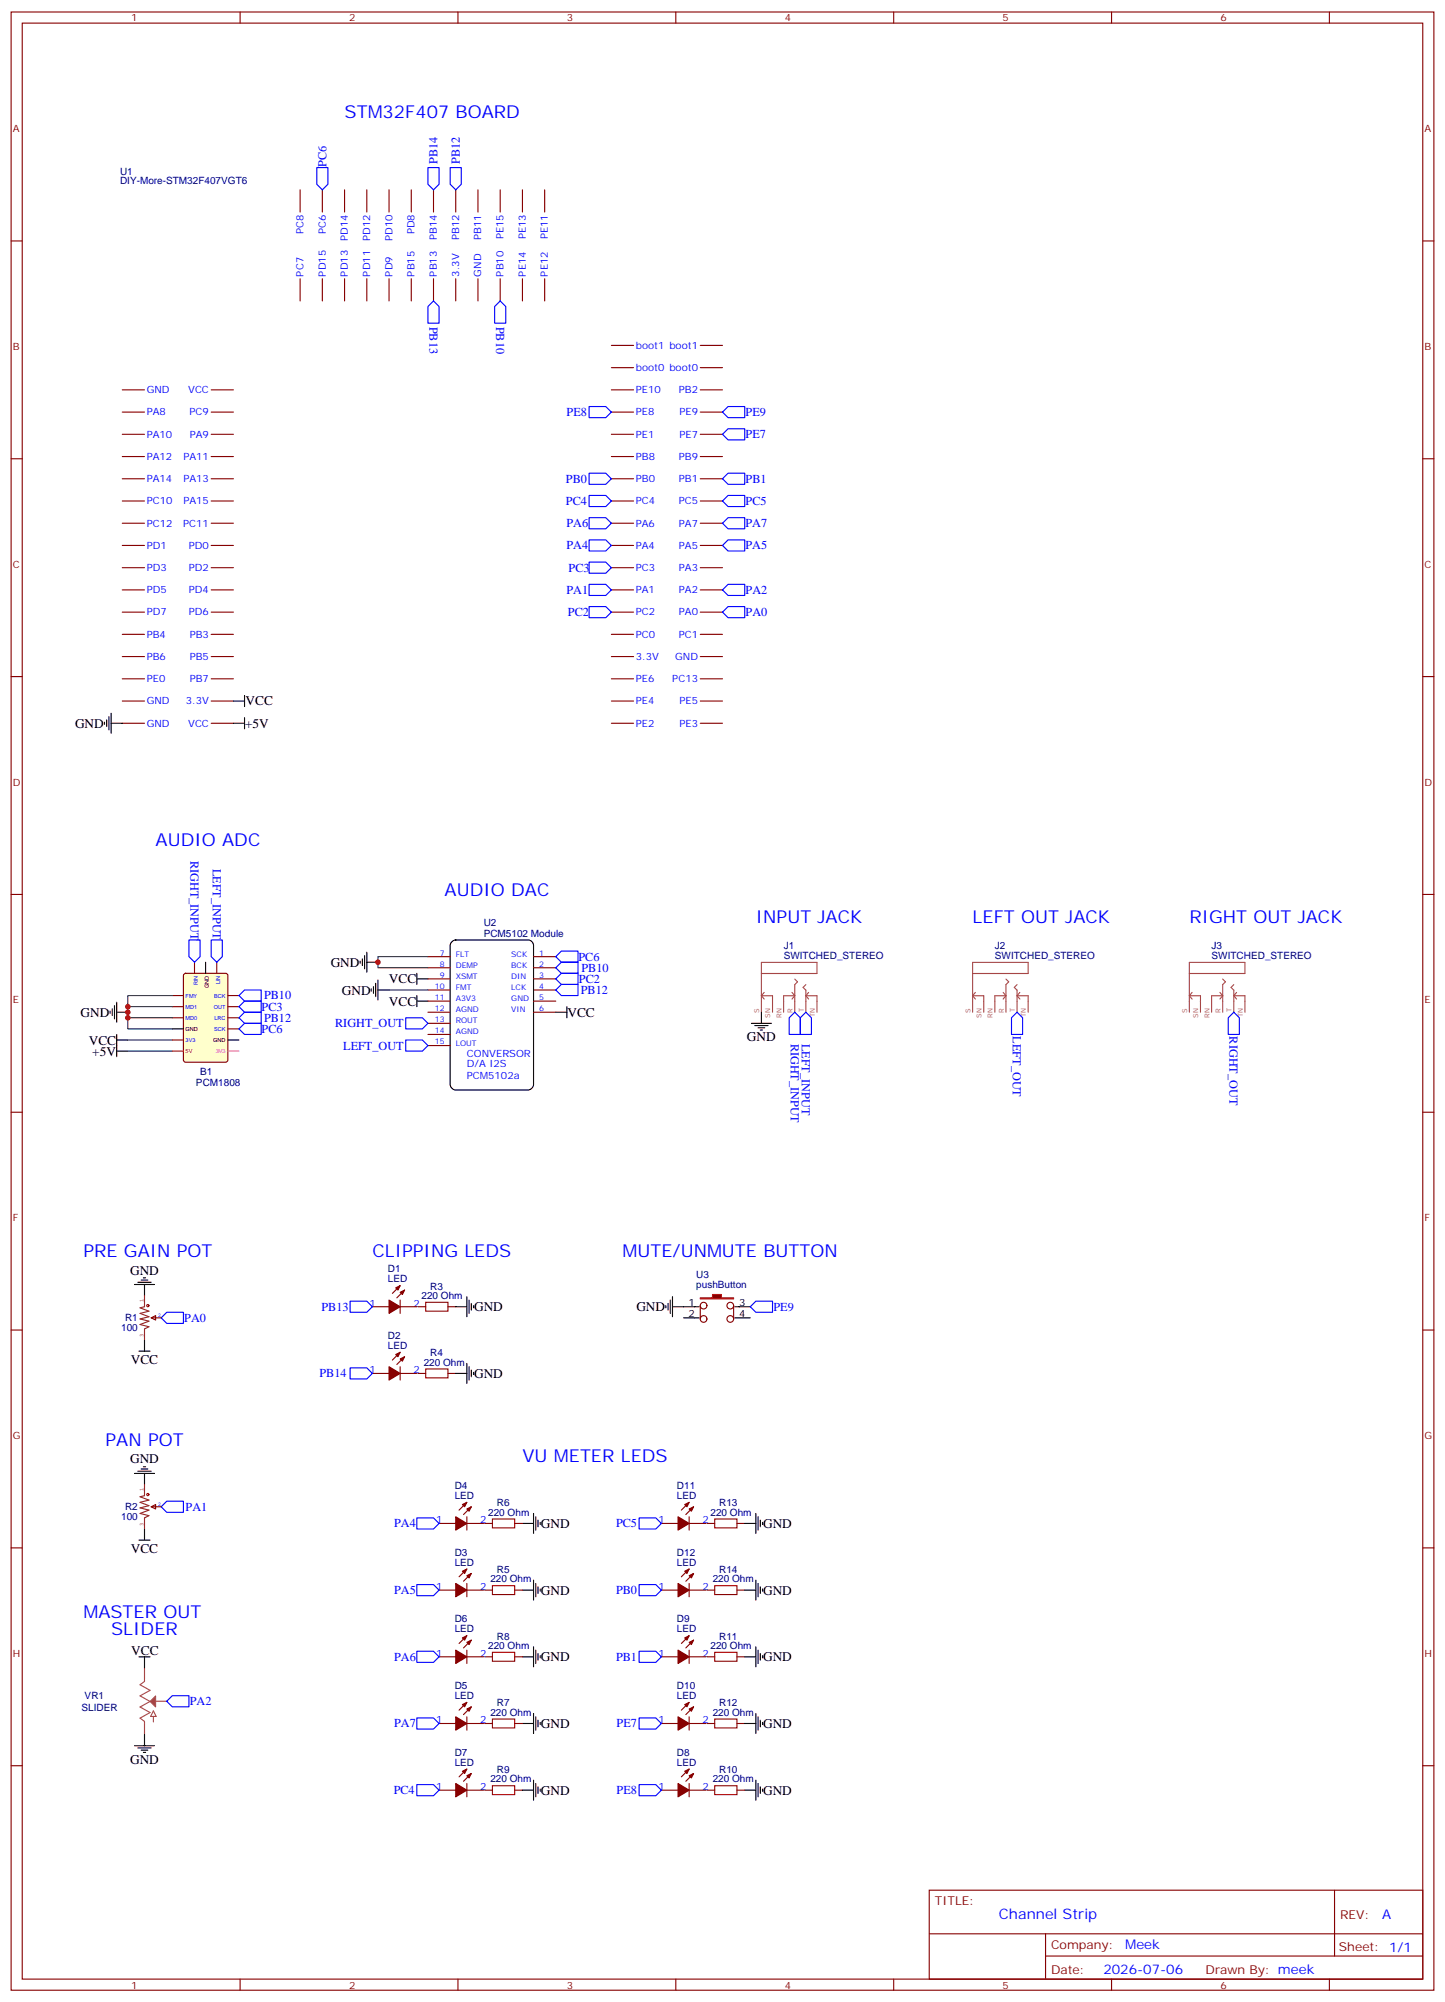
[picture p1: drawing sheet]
<svg xmlns="http://www.w3.org/2000/svg" width="459mm" height="635mm" viewBox="0 0 459 635" stroke-linecap="round" stroke-linejoin="round" font-family="sans-serif">
<g fill="none" stroke="#870000" stroke-width=".35">
<path d="M3.5 3.8h451.6v628h-451.6zM7.1 7.3h444.5v620.9h-444.5zM76.2 3.8v3.5M145.3 3.8v3.5M214.5 3.8v3.5M283.6 3.8v3.5M352.8 3.8v3.5M421.9 3.8v3.5M3.5 76.5h3.6M95.2 60.3v7M102.3 60.3v7M109.4 60.3v7"/>
<path d="M116.4 60.3v7M123.5 60.3v7M130.5 60.3v7M137.6 60.3v7M144.6 60.3v7M151.7 60.3v7M158.7 60.3v7M165.8 60.3v7M172.9 60.3v7M451.6 76.5h3.5M95.2 88.5v7M102.3 88.5v7"/>
<path d="M109.4 88.5v7M116.4 88.5v7M123.5 88.5v7M130.5 88.5v7M137.6 88.5v7M144.6 88.5v7M151.7 88.5v7M158.7 88.5v7M165.8 88.5v7M172.9 88.5v7M194 109.6h7.1M194 116.7h7.1"/>
<path d="M222.2 109.6h7.1M222.2 116.7h7.1M38.8 123.8h7.1M38.8 130.8h7.1M38.8 137.9h7.1M67 123.8h7.1M67 130.8h7.1M67 137.9h7.1M194 123.8h7.1M194 130.8h7.1M194 137.9h7.1M222.2 123.8h7.1"/>
<path d="M222.2 130.8h7.1M222.2 137.9h7.1M3.5 145.6h3.6M38.8 144.9h7.1M38.8 152h7.1M38.8 159h7.1M67 144.9h7.1M67 152h7.1M67 159h7.1M194 144.9h7.1M194 152h7.1M194 159h7.1"/>
<path d="M222.2 144.9h7.1M222.2 152h7.1M222.2 159h7.1M451.6 145.6h3.5M38.8 166.1h7.1M38.8 173.1h7.1M67 166.1h7.1M67 173.1h7.1M194 166.1h7.1M194 173.1h7.1M222.2 166.1h7.1M222.2 173.1h7.1"/>
<path d="M38.8 180.2h7.1M38.8 187.3h7.1M38.8 194.3h7.1M67 180.2h7.1M67 187.3h7.1M67 194.3h7.1M194 180.2h7.1M194 187.3h7.1M194 194.3h7.1M222.2 180.2h7.1M222.2 187.3h7.1M222.2 194.3h7.1"/>
<path d="M3.5 214.8h3.6M38.8 201.4h7.1M38.8 208.4h7.1M38.8 215.5h7.1M67 201.4h7.1M67 208.4h7.1M67 215.5h7.1M194 201.4h7.1M194 208.4h7.1M194 215.5h7.1M222.2 201.4h7.1M222.2 208.4h7.1"/>
<path d="M222.2 215.5h7.1M451.6 214.8h3.5M38.8 222.5h7.1M38.8 229.6h7.1M67 222.5h7.1M67 229.6h7.1M194 222.5h7.1M194 229.6h7.1M222.2 222.5h7.1M222.2 229.6h7.1M3.5 283.9h3.6M451.6 283.9h3.5"/>
<path d="M3.5 353.1h3.6M451.6 353.1h3.5M3.5 422.2h3.6M451.6 422.2h3.5M3.5 491.3h3.6M451.6 491.3h3.5M3.5 560.5h3.6M451.6 560.5h3.5M294.9 600h156.7v28.2h-156.7zM295 613.9h156.4M331.8 613.9v14.1M423.5 600l.1 20.9"/>
<path d="M76.2 628.2v3.6M145.3 628.2v3.6M214.5 628.2v3.6M283.6 628.2v3.6M331.8 620.9h119.6M352.8 628.2v3.6M421.9 628.2v3.6"/>
</g>
<path d="M58.4 309.2l.5-.2h12.7l.7 .4v27.1l-.4 .6-13 .1-.6-.5-.1-27z" fill="#ffc" stroke="#870000" stroke-width=".35"/>
<g fill="none" stroke="#870000" stroke-width=".35">
<path d="M54.7 319.5h3.5M54.7 316h3.5M61.7 305.4v3.6M68.8 305.4v3.6M72.3 319.5h3.5M72.3 316h3.5M135.8 303.7h7.1M135.8 307.2h7.1M135.8 310.7h7.1M135.8 314.3h7.1M135.8 317.8h7.1M169.3 303.7h7.1"/>
<path d="M169.3 307.2h7.1M169.3 310.7h7.1M169.3 314.3h7.1M169.3 317.8h7.1M54.7 323.1h3.5M54.7 330.1h3.5M72.3 323.1h3.5M72.3 326.6h3.5M135.8 321.3h7.1M135.8 324.8h7.1M135.8 328.4h7.1M135.8 331.9h7.1"/>
<path d="M169.3 321.3h7.1M48 418.3l1.4-.7v1.4zM48 418.3h3.2M118.2 414.8h5.3M127 414.8h5.3M127 408.1l-2.5 2.5M127 412.7v4.2M128.4 409.5l-2.5 2.5M132.6 414.8h2.5M142.2 414.8h2.4M222.2 414.4v4.3M232.8 414.4v4.3"/>
<path d="M118.2 436h5.3M127 433.8v4.3M127 436h5.3M127 429.3l-2.5 2.4M128.4 430.7l-2.5 2.4M132.6 436h2.5M142.2 436h2.4M48 478.3l1.4-.7v1.4zM48 478.3h3.2M148.2 476.9l-2.5 2.5M149.6 478.3l-2.5 2.5M218.7 476.9l-2.4 2.5"/>
<path d="M220.1 478.3l-2.4 2.5M139.3 483.6h5.3M148.2 483.6h5.3M148.2 498.1l-2.5 2.4M148.2 481.5v4.2M149.6 499.5l-2.5 2.4M153.8 483.6h2.5M163.3 483.6h2.5M209.9 483.6h5.3M218.7 483.6h5.3M218.7 481.5v4.2M218.7 498.1l-2.4 2.4"/>
<path d="M220.1 499.5l-2.4 2.4M224.4 483.6h2.4M233.9 483.6h2.5M139.3 504.8h5.3M148.2 504.8h5.3M148.2 502.6v4.3M148.2 519.2l-2.5 2.5M153.8 504.8h2.5M163.3 504.8h2.5M209.9 504.8h5.3M218.7 504.8h5.3M218.7 502.6v4.3"/>
<path d="M218.7 519.2l-2.4 2.5M224.4 504.8h2.4M233.9 504.8h2.5M139.3 525.9h5.3M148.2 523.8v4.2M148.2 525.9h5.3M149.6 520.6l-2.5 2.5M153.8 525.9h2.5M163.3 525.9h2.5M209.9 525.9h5.3M218.7 525.9h5.3M218.7 523.8v4.2"/>
<path d="M220.1 520.6l-2.4 2.5M224.4 525.9h2.4M233.9 525.9h2.5M139.3 547.1h5.3M148.2 545v4.2M148.2 547.1h5.3M148.2 540.4l-2.5 2.5M149.6 541.8l-2.5 2.5M153.8 547.1h2.5M163.3 547.1h2.5M209.9 547.1h5.3M218.7 547.1h5.3"/>
<path d="M218.7 545v4.2M218.7 540.4l-2.4 2.5M220.1 541.8l-2.4 2.5M224.4 547.1h2.4M233.9 547.1h2.5M139.3 568.3h5.3M148.2 566.1v4.3M148.2 568.3h5.3M148.2 561.6l-2.5 2.4M149.6 563l-2.5 2.4M153.8 568.3h2.5M163.3 568.3h2.5"/>
<path d="M209.9 568.3h5.3M218.7 568.3h5.3M218.7 561.6l-2.4 2.4M218.7 566.1v4.3M220.1 563l-2.4 2.4M224.4 568.3h2.4M233.9 568.3h2.5"/>
<circle cx="223.3" cy="418.7" r="1.06"/>
<circle cx="223.3" cy="414.4" r="1.06"/>
<circle cx="231.8" cy="414.4" r="1.06"/>
<circle cx="231.8" cy="418.7" r="1.06"/>
</g>
<g fill="none" stroke="#000" stroke-width=".35">
<path d="M33.2 229.2v.7M33.9 228.5v2.1M34.6 227.5v4.2M35.3 229.6h3.5M35.3 226.4v6.4M74.1 229.6h3.5M74.1 222.5h3.5M77.6 220.8v3.5M77.6 227.8v3.6M143.5 298.9l1.1-.5h23l.9 .2 .6 .7 .2 .8v44.1l-.2 .9-.7 .7-.8 .2h-23l-.9-.3-.6-.7-.2-.8v-44.1zM36.3 319.2v4.2M37 318.1v6.4"/>
<path d="M65.3 305.4v3.6M114.3 305.1v.7M115 304.4v2.1M115.7 303.3v4.3M116.4 305.4h3.5M116.4 302.3v6.3M117.8 313.9v.7M118.5 313.2v2.1M119.2 312.1v4.3M119.9 314.3h3.6M119.9 311.1v6.3M132.3 310.7h3.5"/>
<path d="M132.3 309v3.5M132.3 316v3.5M132.3 317.8h3.5M179.9 319.5v3.6M34.9 321v.7M35.6 320.3v2.1M37 330.1h3.6M37 321.3h3.6M37 328.4v7M37 333.7h3.6M54.7 326.6h3.5M72.3 330.1h3.5"/>
<path d="M176.4 321.3h3.5M238.5 324.8h6.3M239.5 325.5h4.3M240.6 326.2h2.1M241.3 327h.7M241.7 321.3v3.5M42.7 407.7h6.3M43.7 407h4.3M44.8 406.3h2.1M45.5 405.6h.7M45.9 407.7v3.6M144.6 414.8h3.6"/>
<path d="M148.2 411.6v6.4M148.9 412.7v4.2M149.6 413.7v2.2M150.3 414.4v.7M211.3 414.4v.7M212 413.7v2.2M212.7 412.7v4.2M213.4 414.8h3.6M213.4 411.6v6.4M220.5 414.8h1.4M220.5 418.3h1.4M233.2 414.8h4.9"/>
<path d="M233.2 418.3h4.9M44.1 428.9h3.5M45.9 425.4v3.5M144.6 436h3.6M148.2 432.8v6.3M148.9 433.8v4.3M149.6 434.9v2.1M150.3 435.6v.7M42.7 467.7h6.3M43.7 467h4.3M44.8 466.3h2.1M45.5 465.6h.7"/>
<path d="M45.9 467.7v3.5M44.1 488.9h3.5M45.9 485.4v3.5M165.8 483.6h3.5M169.3 480.4v6.4M170 481.5v4.2M170.7 482.5v2.1M171.4 483.2v.7M236.4 483.6h3.5M239.9 480.4v6.4M240.6 481.5v4.2M241.3 482.5v2.1"/>
<path d="M242 483.2v.7M165.8 504.8h3.5M169.3 501.6v6.3M170 502.6v4.3M170.7 503.7v2.1M171.4 504.4v.7M236.4 504.8h3.5M239.9 501.6v6.3M240.6 502.6v4.3M241.3 503.7v2.1M242 504.4v.7M44.1 525.9h3.5"/>
<path d="M45.9 525.9v3.5M165.8 525.9h3.5M169.3 522.7v6.4M170 523.8v4.2M170.7 524.9v2.1M171.4 525.6v.7M236.4 525.9h3.5M239.9 522.7v6.4M240.6 523.8v4.2M241.3 524.9v2.1M242 525.6v.7M42.7 554.1h6.3"/>
<path d="M43.7 554.8h4.3M44.8 555.6h2.1M45.5 556.3h.7M45.9 550.6v3.5M165.8 547.1h3.5M169.3 543.9v6.4M170 545v4.2M170.7 546v2.1M171.4 546.7v.7M236.4 547.1h3.5M239.9 543.9v6.4M240.6 545v4.2"/>
<path d="M241.3 546v2.1M242 546.7v.7M165.8 568.3h3.5M169.3 565.1v6.3M170 566.1v4.3M170.7 567.2v2.1M171.4 567.9v.7M236.4 568.3h3.5M239.9 565.1v6.3M240.6 566.1v4.3M241.3 567.2v2.1M242 567.9v.7"/>
</g>
<path d="M54.7 333.7h3.5" fill="none" stroke="#f00" stroke-width=".35"/>
<path d="M72.3 333.7h3.5" fill="none" stroke="#f0f" stroke-width=".35"/>
<g fill="#870000" stroke="#870000" stroke-width=".35">
<path d="M123.5 412.7l3.5 2.1-3.5 2.1z"/>
<path d="M127 410.2l1.4-.7-.7 1.4z"/>
<path d="M125.6 408.8l1.4-.7-.7 1.4z"/>
<path d="M123.5 433.8l3.5 2.2-3.5 2.1z"/>
<path d="M127 431.4l1.4-.7-.7 1.4z"/>
<path d="M125.6 430l1.4-.7-.7 1.4z"/>
<path d="M144.6 502.6l3.6 2.2-3.6 2.1z"/>
<path d="M148.2 500.2l1.4-.7-.7 1.4z"/>
<path d="M146.8 498.8l1.4-.7-.7 1.4z"/>
<path d="M144.6 481.5l3.6 2.1-3.6 2.1z"/>
<path d="M148.2 479l1.4-.7-.7 1.4z"/>
<path d="M146.8 477.6l1.4-.7-.7 1.4z"/>
<path d="M144.6 545l3.6 2.1-3.6 2.1z"/>
<path d="M148.2 542.5l1.4-.7-.7 1.4z"/>
<path d="M146.8 541.1l1.4-.7-.7 1.4z"/>
<path d="M144.6 523.8l3.6 2.1-3.6 2.1z"/>
<path d="M148.2 521.3l1.4-.7-.7 1.4z"/>
<path d="M146.8 519.9l1.4-.7-.7 1.4z"/>
<path d="M144.6 566.1l3.6 2.2-3.6 2.1z"/>
<path d="M148.2 563.7l1.4-.7-.7 1.4z"/>
<path d="M146.8 562.3l1.4-.7-.7 1.4z"/>
<path d="M215.2 566.1l3.5 2.2-3.5 2.1z"/>
<path d="M218.7 563.7l1.4-.7-.7 1.4z"/>
<path d="M217.3 562.3l1.4-.7-.7 1.4z"/>
<path d="M215.2 523.8l3.5 2.1-3.5 2.1z"/>
<path d="M218.7 521.3l1.4-.7-.7 1.4z"/>
<path d="M217.3 519.9l1.4-.7-.7 1.4z"/>
<path d="M215.2 545l3.5 2.1-3.5 2.1z"/>
<path d="M218.7 542.5l1.4-.7-.7 1.4z"/>
<path d="M217.3 541.1l1.4-.7-.7 1.4z"/>
<path d="M215.2 481.5l3.5 2.1-3.5 2.1z"/>
<path d="M218.7 479l1.4-.7-.7 1.4z"/>
<path d="M217.3 477.6l1.4-.7-.7 1.4z"/>
<path d="M215.2 502.6l3.5 2.2-3.5 2.1z"/>
<path d="M218.7 500.2l1.4-.7-.7 1.4z"/>
<path d="M217.3 498.8l1.4-.7-.7 1.4z"/>
</g>
<g fill="none" stroke="#a64a4a" stroke-width=".35">
<path d="M241.7 309h17.6v-3.5h-17.6v15.8M241.7 316.1h3.5v5.2M241.7 316.1l.8 1M242.5 315l-.8 1.1M251.4 315l.8 1.1M252.2 316.1h-3.5v5.2M252.2 310.8l.9 .9-.9 .8v8.8M252.2 316.1l-.8 1M255.8 316.1h3.5v5.2M255.8 312.5l-.9 .9 .9 .9v7M255.8 316.1l.8 1M256.6 315l-.8 1.1"/>
<path d="M308.7 309h17.6v-3.5h-17.6v15.8M308.7 316.1h3.5v5.2M308.7 316.1l.9 1M309.6 315l-.9 1.1M318.4 315l.9 1.1M319.3 310.8l.8 .9-.8 .8v8.8M319.3 316.1h-3.6v5.2M319.3 316.1l-.9 1M322.8 316.1h3.5v5.2M322.8 312.5l-.9 .9 .9 .9v7M322.8 316.1l.9 1M323.7 315l-.9 1.1"/>
<path d="M377.5 309h17.6v-3.5h-17.6v15.8M377.5 316.1h3.5v5.2M377.5 316.1l.9 1M378.4 315l-.9 1.1M387.2 315l.9 1.1M388.1 316.1h-3.6v5.2M388.1 310.8l.8 .9-.8 .8v8.8M388.1 316.1l-.9 1M391.6 316.1h3.5v5.2M391.6 312.5l-.9 .9 .9 .9v7M391.6 316.1l.9 1M392.5 315l-.9 1.1"/>
<path d="M45.9 529.4v3.5M45.9 533v.7l-1.5 1.1 3.2 1.8-3.2 1.7 3.2 1.8-3.2 1.8 3.2 1.7-3.2 1.8 1.5 1v4.2M48.7 543.1l.9 1.8h-1.8zM48.7 544.9v1.7M49.4 540h3.5"/>
</g>
<path d="M47.6 540.1l1.8-1.8v3.6z" fill="#a64a4a" stroke="#a64a4a" stroke-width=".32"/>
<g fill="none" stroke="#a10000" stroke-width=".35">
<path d="M135.1 413.4h7.1v2.8h-7.1zM135.1 434.6h7.1v2.8h-7.1zM156.3 482.2h7v2.8h-7zM226.8 482.2h7.1v2.8h-7.1zM156.3 503.3h7v2.9h-7zM226.8 503.3h7.1v2.9h-7.1zM156.3 524.5h7v2.8h-7zM226.8 524.5h7.1v2.8h-7.1zM156.3 545.7h7v2.8h-7zM226.8 545.7h7.1v2.8h-7.1zM156.3 566.8h7v2.9h-7zM226.8 566.8h7.1v2.9h-7.1z"/>
<circle cx="46.9" cy="414.4" r=".35"/>
<circle cx="46.9" cy="474.4" r=".35"/>
</g>
<path d="M40.6 319.5h14.1M54.7 316h-14.1v10.6h14.1M123.5 314.3h12.3M135.8 303.7h-15.9v3.5h15.9M40.6 323.1h14.1M40.6 333.7h14.1M40.6 330.1h14.1" fill="none" stroke="#008700" stroke-width=".35"/>
<g fill="none" stroke="#00f" stroke-width=".35">
<path d="M100.5 53.2h3.6v5.3l-1.8 1.8-1.8-1.8zM142.9 53.2h3.5v5.3l-1.8 1.8-1.7-1.8zM157 97.3l1.7-1.8 1.8 1.8v5.3h-3.5zM187 129h5.3l1.7 1.8-1.7 1.8h-5.3zM231.1 136.1h5.3v3.5h-5.3l-1.8-1.7zM187 157.3h5.3l1.7 1.7-1.7 1.8h-5.3zM187 150.2h5.3l1.7 1.8-1.7 1.7h-5.3zM229.3 159l1.8-1.7h5.3v3.5h-5.3zM231.1 150.2h5.3v3.5h-5.3l-1.8-1.7zM187 178.4h5.3l1.7 1.8-1.7 1.8h-5.3zM187 171.4h5.3l1.7 1.7-1.7 1.8h-5.3zM187 164.3h5.3l1.7 1.8-1.7 1.8h-5.3z"/>
<path d="M229.3 166.1l1.8-1.8h5.3v3.6h-5.3zM231.1 171.4h5.3v3.5h-5.3l-1.8-1.8zM187 185.5h5.3l1.7 1.8-1.7 1.7h-5.3zM187 192.5h5.3l1.7 1.8-1.7 1.8h-5.3zM231.1 192.5h5.3v3.6h-5.3l-1.8-1.8zM231.1 185.5h5.3v3.5h-5.3l-1.8-1.7zM60 298.4h3.5v5.3l-1.8 1.7-1.7-1.7zM67 298.4h3.6v5.3l-1.8 1.7-1.8-1.7zM77.6 314.3h5.3v3.5h-5.3l-1.8-1.8zM77.6 317.8h5.3v3.5h-5.3l-1.8-1.8zM178.2 312.5h5.2v3.5h-5.2l-1.8-1.7zM178.2 301.9h5.2v3.5h-5.2l-1.8-1.7z"/>
<path d="M178.2 305.4h5.2v3.6h-5.2l-1.8-1.8zM178.2 309h5.2v3.5h-5.2l-1.8-1.8zM77.6 324.8h5.3v3.6h-5.3l-1.8-1.8zM77.6 321.3h5.3v3.5h-5.3l-1.8-1.7zM128.8 323.1h5.3l1.7 1.7-1.7 1.8h-5.3zM128.8 330.1h5.3l1.7 1.8-1.7 1.8h-5.3zM250.5 323.1l1.7-1.8 1.8 1.8v5.3h-3.5zM254 323.1l1.8-1.8 1.7 1.8v5.3h-3.5zM322.8 321.3l1.8 1.8v5.3h-3.6v-5.3zM391.6 321.3l1.7 1.8v5.3h-3.5v-5.3zM52.9 416.6h5.3v3.5h-5.3l-1.7-1.8zM52.9 476.5h5.3v3.6h-5.3l-1.7-1.8z"/>
<path d="M132.3 481.8h5.3l1.7 1.8-1.7 1.8h-5.3zM202.8 481.8h5.3l1.8 1.8-1.8 1.8h-5.3zM132.3 503h5.3l1.7 1.8-1.7 1.7h-5.3zM202.8 503h5.3l1.8 1.8-1.8 1.7h-5.3zM54.7 538.3h5.3v3.5h-5.3l-1.8-1.8zM132.3 524.2h5.3l1.7 1.7-1.7 1.8h-5.3zM202.8 524.2h5.3l1.8 1.7-1.8 1.8h-5.3zM132.3 545.3h5.3l1.7 1.8-1.7 1.8h-5.3zM202.8 545.3h5.3l1.8 1.8-1.8 1.8h-5.3zM132.3 566.5h5.3l1.7 1.8-1.7 1.7h-5.3zM202.8 566.5h5.3l1.8 1.8-1.8 1.7h-5.3z"/>
</g>
<path d="M45.9 411.3v3.5l-1.5 .3 2.9 1.1-2.9 .7 2.9 1.1-2.9 .7 2.9 .7-2.9 1 2.9 .7-1.4 .8v3.5M45.9 471.2v3.6l-1.5 .3 2.9 1.1-2.9 .7 2.9 1-2.9 .7 2.9 .8-2.9 1 2.9 .7-1.4 .7v3.6" fill="none" stroke="#8c2424" stroke-width=".35"/>
<path d="M222.2 412h3.9v-1.1h2.9v1.1h3.8v.3h-10.6z" fill="#870000" stroke="#f00" stroke-width=".35"/>
<path d="M217 418.3h3.5M217 414.8h3.5" fill="none" stroke="#000" stroke-width=".35"/>
<path d="M135.8 53.2h3.5v5.3l-1.7 1.8-1.8-1.8zM135.8 97.3l1.8-1.8 1.7 1.8v5.3h-3.5zM231.1 129h5.3v3.6h-5.3l-1.8-1.8zM111.1 413h5.3l1.8 1.8-1.8 1.8h-5.3zM239.9 413h5.3v3.6h-5.3l-1.8-1.8zM111.1 434.2h5.3l1.8 1.8-1.8 1.7h-5.3z" fill="none" stroke="#00f" stroke-width=".35"/>
<g fill="#c00">
<circle cx="40.6" cy="321.3" r=".88"/>
<circle cx="40.6" cy="319.5" r=".88"/>
<circle cx="40.6" cy="323.1" r=".88"/>
<circle cx="119.9" cy="305.4" r=".88"/>
</g>
<g font-size="5.6" fill="#00f">
<text x="109.4" y="37.3">STM32F407 BOARD</text>
<text x="49.4" y="268.4">AUDIO ADC</text>
<text x="141.1" y="284.3">AUDIO DAC</text>
<text x="239.9" y="293.1">INPUT JACK</text>
<text x="308.7" y="293.1">LEFT OUT JACK</text>
<text x="377.5" y="293.1">RIGHT OUT JACK</text>
<text x="26.5" y="398.9">PRE GAIN POT</text>
<text x="118.2" y="398.9">CLIPPING LEDS</text>
<text x="197.6" y="398.9">MUTE/UNMUTE BUTTON</text>
<text x="33.5" y="458.9">PAN POT</text>
<text x="165.8" y="464.2">VU METER LEDS</text>
<text x="26.5" y="513.6">MASTER OUT</text>
<text x="35.3" y="518.9">SLIDER</text>
</g>
<text font-size="4.6" fill="#00f" x="317" y="609">Channel Strip</text>
<g font-size="4.2">
<text x="78" y="223.9">VCC</text>
<text x="23.8" y="231">GND</text>
<text x="77.8" y="231">+5V</text>
<text x="105" y="306.9">GND</text>
<text x="108.5" y="315.7">GND</text>
<text x="123.4" y="312.2">VCC</text>
<text x="25.6" y="322.7">GND</text>
<text x="123.4" y="319.2">VCC</text>
<text x="180.1" y="322.7">VCC</text>
<text x="28.2" y="331.6">VCC</text>
<text x="29.3" y="335.1">+5V</text>
<text x="237.1" y="330.5">GND</text>
<text x="41.3" y="404.6">GND</text>
<text x="150.5" y="416.2">GND</text>
<text x="202" y="416.2">GND</text>
<text x="41.5" y="432.9">VCC</text>
<text x="150.5" y="437.4">GND</text>
<text x="41.3" y="464.5">GND</text>
<text x="171.6" y="485">GND</text>
<text x="242.2" y="485">GND</text>
<text x="41.5" y="492.9">VCC</text>
<text x="171.6" y="506.2">GND</text>
<text x="242.2" y="506.2">GND</text>
<text x="41.6" y="525.2">VCC</text>
<text x="171.6" y="527.4">GND</text>
<text x="242.2" y="527.4">GND</text>
<text x="171.6" y="548.5">GND</text>
<text x="242.2" y="548.5">GND</text>
<text x="41.3" y="559.8">GND</text>
<text x="171.6" y="569.7">GND</text>
<text x="242.2" y="569.7">GND</text>
</g>
<g font-size="4.2" fill="#00f">
<text x="438.7" y="609.3">A</text>
<text x="357.1" y="618.8">Meek</text>
<text x="350.2" y="626.6">2026-07-06</text>
</g>
<g font-size="3.9" fill="#00f">
<text x="103.6" y="52.9" transform="rotate(-90 103.6 52.9)">PC6</text>
<text x="138.8" y="52" transform="rotate(-90 138.8 52)">PB14</text>
<text x="145.9" y="52.1" transform="rotate(-90 145.9 52.1)">PB12</text>
<text x="136.3" y="103.7" transform="rotate(90 136.3 103.7)">PB13</text>
<text x="157.5" y="103.7" transform="rotate(90 157.5 103.7)">PB10</text>
<text x="179.8" y="132">PE8</text>
<text x="236.6" y="132">PE9</text>
<text x="236.6" y="139.1">PE7</text>
<text x="179.6" y="153.2">PB0</text>
<text x="236.6" y="153.2">PB1</text>
<text x="179.6" y="160.2">PC4</text>
<text x="236.6" y="160.3">PC5</text>
<text x="179.8" y="167.3">PA6</text>
<text x="236.6" y="167.3">PA7</text>
<text x="179.8" y="174.4">PA4</text>
<text x="236.6" y="174.4">PA5</text>
<text x="180.4" y="181.5">PC3</text>
<text x="179.8" y="188.5">PA1</text>
<text x="236.6" y="188.5">PA2</text>
<text x="180.3" y="195.5">PC2</text>
<text x="236.6" y="195.6">PA0</text>
<text x="60.5" y="273.2" transform="rotate(90 60.5 273.2)">RIGHT_INPUT</text>
<text x="67.5" y="275.7" transform="rotate(90 67.5 275.7)">LEFT_INPUT</text>
<text x="183.6" y="305">PC6</text>
<text x="183.7" y="312">PC2</text>
<text x="184.6" y="308.5">PB10</text>
<text x="83.8" y="317.3">PB10</text>
<text x="184.3" y="315.5">PB12</text>
<text x="83" y="320.8">PC3</text>
<text x="83" y="327.9">PC6</text>
<text x="83.8" y="324.3">PB12</text>
<text x="106.4" y="326.1">RIGHT_OUT</text>
<text x="321.4" y="329" transform="rotate(90 321.4 329)">LEFT_OUT</text>
<text x="390.2" y="329" transform="rotate(90 390.2 329)">RIGHT_OUT</text>
<text x="108.9" y="333.1">LEFT_OUT</text>
<text x="251" y="331.2" transform="rotate(90 251 331.2)">RIGHT_INPUT</text>
<text x="254.5" y="331.3" transform="rotate(90 254.5 331.3)">LEFT_INPUT</text>
<text x="58.5" y="419.6">PA0</text>
<text x="102" y="416">PB13</text>
<text x="245.5" y="416">PE9</text>
<text x="101.4" y="437.2">PB14</text>
<text x="58.9" y="479.5">PA1</text>
<text x="125.1" y="484.8">PA4</text>
<text x="195.5" y="484.8">PC5</text>
<text x="125.1" y="506">PA5</text>
<text x="195.5" y="506">PB0</text>
<text x="125.1" y="527.1">PA6</text>
<text x="195.5" y="527.1">PB1</text>
<text x="60.3" y="541.3">PA2</text>
<text x="125.1" y="548.3">PA7</text>
<text x="195.7" y="548.3">PE7</text>
<text x="125" y="569.5">PC4</text>
<text x="195.7" y="569.5">PE8</text>
</g>
<g font-size="3.9" fill="#800">
<text x="296.7" y="604.6">TITLE:</text>
<text x="425.3" y="609.3">REV:</text>
<text x="333.6" y="618.8">Company:</text>
<text x="425" y="619.4">Sheet: 1/1</text>
<text x="333.6" y="626.5">Date:</text>
<text x="382.6" y="626.6">Drawn By: meek</text>
</g>
<g font-size="3.2" fill="#800">
<text x="41.6" y="6.8">1</text>
<text x="110.8" y="6.8">2</text>
<text x="179.9" y="6.8">3</text>
<text x="249.1" y="6.8">4</text>
<text x="318.2" y="6.8">5</text>
<text x="387.3" y="6.8">6</text>
<text x="4.1" y="41.9">A</text>
<text x="452.1" y="41.9">A</text>
<text x="4.1" y="111.1">B</text>
<text x="452.1" y="111.1">B</text>
<text x="4.1" y="180.2">C</text>
<text x="452.1" y="180.2">C</text>
<text x="4.1" y="249.3">D</text>
<text x="452.1" y="249.3">D</text>
<text x="4.1" y="318.5">E</text>
<text x="452.1" y="318.5">E</text>
<text x="4.1" y="387.6">F</text>
<text x="452.1" y="387.6">F</text>
<text x="4.1" y="456.8">G</text>
<text x="452.1" y="456.8">G</text>
<text x="4.1" y="525.9">H</text>
<text x="452.1" y="525.9">H</text>
<text x="41.6" y="631.2">1</text>
<text x="110.8" y="631.2">2</text>
<text x="179.9" y="631.2">3</text>
<text x="249.1" y="631.2">4</text>
<text x="318.2" y="631.2">5</text>
<text x="387.3" y="631.2">6</text>
</g>
<g font-size="3.2" fill="#000080">
<text x="38.1" y="58.5">DIY-More-STM32F407VGT6</text>
<text x="38.1" y="55.6">U1</text>
<text x="153.5" y="293.9">U2</text>
<text x="153.5" y="297.3">PCM5102 Module</text>
<text x="248.7" y="304.4">SWITCHED_STEREO</text>
<text x="248.7" y="301.3">J1</text>
<text x="315.8" y="304.4">SWITCHED_STEREO</text>
<text x="315.8" y="301.2">J2</text>
<text x="384.6" y="304.4">SWITCHED_STEREO</text>
<text x="384.6" y="301.2">J3</text>
<text x="63.5" y="341.1">B1</text>
<text x="62.2" y="344.9">PCM1808</text>
<text x="123.1" y="407">LED</text>
<text x="123.1" y="403.9">D1</text>
<text x="221" y="405.7">U3</text>
<text x="133.8" y="412.3">220 Ohm</text>
<text x="136.5" y="409.4">R3</text>
<text x="221" y="408.9">pushButton</text>
<text x="39.7" y="419.4">R1</text>
<text x="38.4" y="422.6">100</text>
<text x="123.1" y="425">D2</text>
<text x="123.1" y="428.2">LED</text>
<text x="136.5" y="430.6">R4</text>
<text x="134.5" y="433.5">220 Ohm</text>
<text x="144.3" y="472.7">D4</text>
<text x="214.9" y="472.7">D11</text>
<text x="39.7" y="479.4">R2</text>
<text x="144.3" y="475.8">LED</text>
<text x="157.7" y="478.2">R6</text>
<text x="214.9" y="475.8">LED</text>
<text x="228.2" y="478.2">R13</text>
<text x="38.4" y="482.5">100</text>
<text x="154.9" y="481.1">220 Ohm</text>
<text x="225.5" y="481.1">220 Ohm</text>
<text x="144.3" y="497">LED</text>
<text x="144.3" y="493.8">D3</text>
<text x="214.9" y="497">LED</text>
<text x="214.9" y="493.8">D12</text>
<text x="155.6" y="502.3">220 Ohm</text>
<text x="157.7" y="499.3">R5</text>
<text x="226.2" y="502.3">220 Ohm</text>
<text x="228.2" y="499.3">R14</text>
<text x="144.3" y="515">D6</text>
<text x="214.9" y="515">D9</text>
<text x="144.3" y="518.2">LED</text>
<text x="157.7" y="520.5">R8</text>
<text x="214.9" y="518.2">LED</text>
<text x="228.2" y="520.5">R11</text>
<text x="154.9" y="523.5">220 Ohm</text>
<text x="225.5" y="523.5">220 Ohm</text>
<text x="26.9" y="539.4">VR1</text>
<text x="144.3" y="539.3">LED</text>
<text x="144.3" y="536.2">D5</text>
<text x="214.9" y="539.3">LED</text>
<text x="214.9" y="536.2">D10</text>
<text x="25.9" y="543">SLIDER</text>
<text x="155.6" y="544.6">220 Ohm</text>
<text x="157.7" y="541.7">R7</text>
<text x="226.2" y="544.6">220 Ohm</text>
<text x="228.2" y="541.7">R12</text>
<text x="144.3" y="557.3">D7</text>
<text x="214.9" y="557.3">D8</text>
<text x="144.3" y="560.5">LED</text>
<text x="157.7" y="562.8">R9</text>
<text x="214.9" y="560.5">LED</text>
<text x="228.2" y="562.8">R10</text>
<text x="155.6" y="565.8">220 Ohm</text>
<text x="226.2" y="565.8">220 Ohm</text>
</g>
<g font-size="3.2" fill="#00f">
<text x="96.3" y="74.2" transform="rotate(-90 96.3 74.2)">PC8</text>
<text x="103.4" y="74.2" transform="rotate(-90 103.4 74.2)">PC6</text>
<text x="110.4" y="76.4" transform="rotate(-90 110.4 76.4)">PD14</text>
<text x="117.5" y="76.4" transform="rotate(-90 117.5 76.4)">PD12</text>
<text x="124.5" y="76.4" transform="rotate(-90 124.5 76.4)">PD10</text>
<text x="131.6" y="74.4" transform="rotate(-90 131.6 74.4)">PD8</text>
<text x="138.6" y="76.1" transform="rotate(-90 138.6 76.1)">PB14</text>
<text x="145.7" y="76.1" transform="rotate(-90 145.7 76.1)">PB12</text>
<text x="152.8" y="76.1" transform="rotate(-90 152.8 76.1)">PB11</text>
<text x="159.8" y="76" transform="rotate(-90 159.8 76)">PE15</text>
<text x="166.9" y="76" transform="rotate(-90 166.9 76)">PE13</text>
<text x="173.9" y="76" transform="rotate(-90 173.9 76)">PE11</text>
<text x="96.3" y="87.8" transform="rotate(-90 96.3 87.8)">PC7</text>
<text x="103.4" y="87.8" transform="rotate(-90 103.4 87.8)">PD15</text>
<text x="110.4" y="87.8" transform="rotate(-90 110.4 87.8)">PD13</text>
<text x="117.5" y="87.8" transform="rotate(-90 117.5 87.8)">PD11</text>
<text x="124.5" y="87.8" transform="rotate(-90 124.5 87.8)">PD9</text>
<text x="131.6" y="87.8" transform="rotate(-90 131.6 87.8)">PB15</text>
<text x="138.6" y="87.8" transform="rotate(-90 138.6 87.8)">PB13</text>
<text x="145.7" y="87.8" transform="rotate(-90 145.7 87.8)">3.3V</text>
<text x="152.8" y="87.8" transform="rotate(-90 152.8 87.8)">GND</text>
<text x="159.8" y="87.8" transform="rotate(-90 159.8 87.8)">PB10</text>
<text x="166.9" y="87.8" transform="rotate(-90 166.9 87.8)">PE14</text>
<text x="173.9" y="87.8" transform="rotate(-90 173.9 87.8)">PE12</text>
<text x="201.8" y="110.7">boot1 boot1</text>
<text x="201.8" y="117.8">boot0 boot0</text>
<text x="46.6" y="124.8">GND</text>
<text x="59.7" y="124.8">VCC</text>
<text x="201.8" y="124.8">PE10</text>
<text x="215.4" y="124.8">PB2</text>
<text x="46.6" y="131.9">PA8</text>
<text x="60.2" y="131.9">PC9</text>
<text x="201.8" y="131.9">PE8</text>
<text x="215.6" y="131.9">PE9</text>
<text x="46.6" y="138.9">PA10</text>
<text x="60.2" y="138.9">PA9</text>
<text x="201.8" y="138.9">PE1</text>
<text x="215.6" y="138.9">PE7</text>
<text x="46.6" y="146">PA12</text>
<text x="58.2" y="146">PA11</text>
<text x="201.8" y="146">PB8</text>
<text x="215.4" y="146">PB9</text>
<text x="46.6" y="153">PA14</text>
<text x="58.2" y="153">PA13</text>
<text x="201.8" y="153">PB0</text>
<text x="215.4" y="153">PB1</text>
<text x="46.6" y="160.1">PC10</text>
<text x="58.2" y="160.1">PA15</text>
<text x="201.8" y="160.1">PC4</text>
<text x="215.4" y="160.1">PC5</text>
<text x="46.6" y="167.1">PC12</text>
<text x="58.2" y="167.1">PC11</text>
<text x="201.8" y="167.1">PA6</text>
<text x="215.4" y="167.1">PA7</text>
<text x="46.6" y="174.2">PD1</text>
<text x="59.9" y="174.2">PD0</text>
<text x="201.8" y="174.2">PA4</text>
<text x="215.4" y="174.2">PA5</text>
<text x="46.6" y="181.3">PD3</text>
<text x="59.9" y="181.3">PD2</text>
<text x="201.8" y="181.3">PC3</text>
<text x="215.4" y="181.3">PA3</text>
<text x="46.6" y="188.3">PD5</text>
<text x="59.9" y="188.3">PD4</text>
<text x="201.8" y="188.3">PA1</text>
<text x="215.4" y="188.3">PA2</text>
<text x="46.6" y="195.4">PD7</text>
<text x="59.9" y="195.4">PD6</text>
<text x="201.8" y="195.4">PC2</text>
<text x="215.4" y="195.4">PA0</text>
<text x="46.6" y="202.4">PB4</text>
<text x="60.2" y="202.4">PB3</text>
<text x="201.8" y="202.4">PC0</text>
<text x="215.4" y="202.4">PC1</text>
<text x="46.6" y="209.5">PB6</text>
<text x="60.2" y="209.5">PB5</text>
<text x="201.8" y="209.5">3.3V</text>
<text x="214.3" y="209.5">GND</text>
<text x="46.6" y="216.5">PE0</text>
<text x="60.2" y="216.5">PB7</text>
<text x="201.8" y="216.5">PE6</text>
<text x="213.4" y="216.5">PC13</text>
<text x="46.6" y="223.6">GND</text>
<text x="59" y="223.6">3.3V</text>
<text x="201.8" y="223.6">PE4</text>
<text x="215.6" y="223.6">PE5</text>
<text x="46.6" y="230.6">GND</text>
<text x="59.7" y="230.6">VCC</text>
<text x="201.8" y="230.6">PE2</text>
<text x="215.6" y="230.6">PE3</text>
<text x="148.2" y="335.4">CONVERSOR</text>
<text x="148.2" y="338.6">D/A I2S</text>
<text x="148.2" y="342.5">PCM5102a</text>
<text x="117.2" y="414.8">1</text>
<text x="131.2" y="414.8">2</text>
<text x="117.2" y="436">1</text>
<text x="131.2" y="436">2</text>
<text x="138.4" y="483.6">1</text>
<text x="152.4" y="483.6">2</text>
<text x="208.9" y="483.6">1</text>
<text x="223" y="483.6">2</text>
<text x="138.4" y="504.8">1</text>
<text x="152.4" y="504.8">2</text>
<text x="208.9" y="504.8">1</text>
<text x="223" y="504.8">2</text>
<text x="138.4" y="525.9">1</text>
<text x="152.4" y="525.9">2</text>
<text x="208.9" y="525.9">1</text>
<text x="223" y="525.9">2</text>
<text x="138.4" y="547.1">1</text>
<text x="152.4" y="547.1">2</text>
<text x="208.9" y="547.1">1</text>
<text x="223" y="547.1">2</text>
<text x="138.4" y="568.3">1</text>
<text x="152.4" y="568.3">2</text>
<text x="208.9" y="568.3">1</text>
<text x="223" y="568.3">2</text>
</g>
<g font-size="3.2">
<text x="218.5" y="418">2</text>
<text x="218.5" y="414.4">1</text>
<text x="234.6" y="418">4</text>
<text x="234.6" y="414.4">3</text>
</g>
<g font-size="2.5" fill="#00f">
<text x="139.5" y="303.3">7</text>
<text x="144.6" y="303.7">FLT</text>
<text x="162.3" y="303.7">SCK</text>
<text x="171.1" y="303.3">1</text>
<text x="139.5" y="306.8">8</text>
<text x="139.5" y="310.4">9</text>
<text x="144.6" y="307.2">DEMP</text>
<text x="144.6" y="310.7">XSMT</text>
<text x="162.3" y="307.2">BCK</text>
<text x="162.3" y="310.7">DIN</text>
<text x="171.1" y="306.8">2</text>
<text x="171.1" y="310.4">3</text>
<text x="138" y="313.9">10</text>
<text x="138" y="317.4">11</text>
<text x="144.6" y="314.3">FMT</text>
<text x="144.6" y="317.8">A3V3</text>
<text x="162.3" y="314.3">LCK</text>
<text x="162.3" y="317.8">GND</text>
<text x="171.1" y="313.9">4</text>
<text x="171.1" y="317.4">5</text>
<text x="138" y="321">12</text>
<text x="144.6" y="321.3">AGND</text>
<text x="162.3" y="321.3">VIN</text>
<text x="171.1" y="321">6</text>
<text x="138" y="324.5">13</text>
<text x="138" y="328">14</text>
<text x="144.6" y="324.8">ROUT</text>
<text x="144.6" y="328.4">AGND</text>
<text x="138" y="331.5">15</text>
<text x="144.6" y="331.9">LOUT</text>
</g>
<g font-size="2.1" fill="#a54b4b">
<text x="241" y="321.4" transform="rotate(-90 241 321.4)">S</text>
<text x="244.5" y="323" transform="rotate(-90 244.5 323)">SN</text>
<text x="248" y="323" transform="rotate(-90 248 323)">RN</text>
<text x="251.5" y="321.4" transform="rotate(-90 251.5 321.4)">R</text>
<text x="255.1" y="321.3" transform="rotate(-90 255.1 321.3)">T</text>
<text x="258.6" y="322.9" transform="rotate(-90 258.6 322.9)">TN</text>
<text x="308" y="321.4" transform="rotate(-90 308 321.4)">S</text>
<text x="311.5" y="323" transform="rotate(-90 311.5 323)">SN</text>
<text x="315" y="323" transform="rotate(-90 315 323)">RN</text>
<text x="318.6" y="321.4" transform="rotate(-90 318.6 321.4)">R</text>
<text x="322.1" y="321.3" transform="rotate(-90 322.1 321.3)">T</text>
<text x="325.6" y="322.9" transform="rotate(-90 325.6 322.9)">TN</text>
<text x="376.8" y="321.4" transform="rotate(-90 376.8 321.4)">S</text>
<text x="380.3" y="323" transform="rotate(-90 380.3 323)">SN</text>
<text x="383.8" y="323" transform="rotate(-90 383.8 323)">RN</text>
<text x="387.4" y="321.4" transform="rotate(-90 387.4 321.4)">R</text>
<text x="390.9" y="321.3" transform="rotate(-90 390.9 321.3)">T</text>
<text x="394.4" y="322.9" transform="rotate(-90 394.4 322.9)">TN</text>
</g>
<g font-size="1.8" fill="#00f">
<text x="58.9" y="316.7">FMY</text>
<text x="62.8" y="312.7" transform="rotate(-90 62.8 312.7)">RIN</text>
<text x="68" y="316.7">BCK</text>
<text x="69.8" y="312.4" transform="rotate(-90 69.8 312.4)">LIN</text>
<text x="58.9" y="320.3">MD1</text>
<text x="58.9" y="323.8">MD0</text>
<text x="67.9" y="320.3">OUT</text>
<text x="68.1" y="323.8">LRC</text>
<text x="68" y="327.3">SCK</text>
<text x="58.9" y="330.8">3V3</text>
<text x="50.1" y="418">2</text>
<text x="50.1" y="477.9">2</text>
</g>
<g font-size="1.8">
<text x="66.3" y="313.6" transform="rotate(-90 66.3 313.6)">GND</text>
<text x="58.9" y="327.3">GND</text>
<text x="67.7" y="330.8">GND</text>
</g>
<text font-size="1.8" fill="#f00" x="58.9" y="334.4">5V</text>
<text font-size="1.8" fill="#f0f" x="68.5" y="334.4">3V3</text>
<g font-size="1.8" fill="#8d2323">
<text x="45.5" y="413.4" transform="rotate(-90 45.5 413.4)">1</text>
<text x="45.5" y="424.3" transform="rotate(-90 45.5 424.3)">3</text>
<text x="45.5" y="473.4" transform="rotate(-90 45.5 473.4)">1</text>
<text x="45.5" y="484.3" transform="rotate(-90 45.5 484.3)">3</text>
</g>
</svg>
